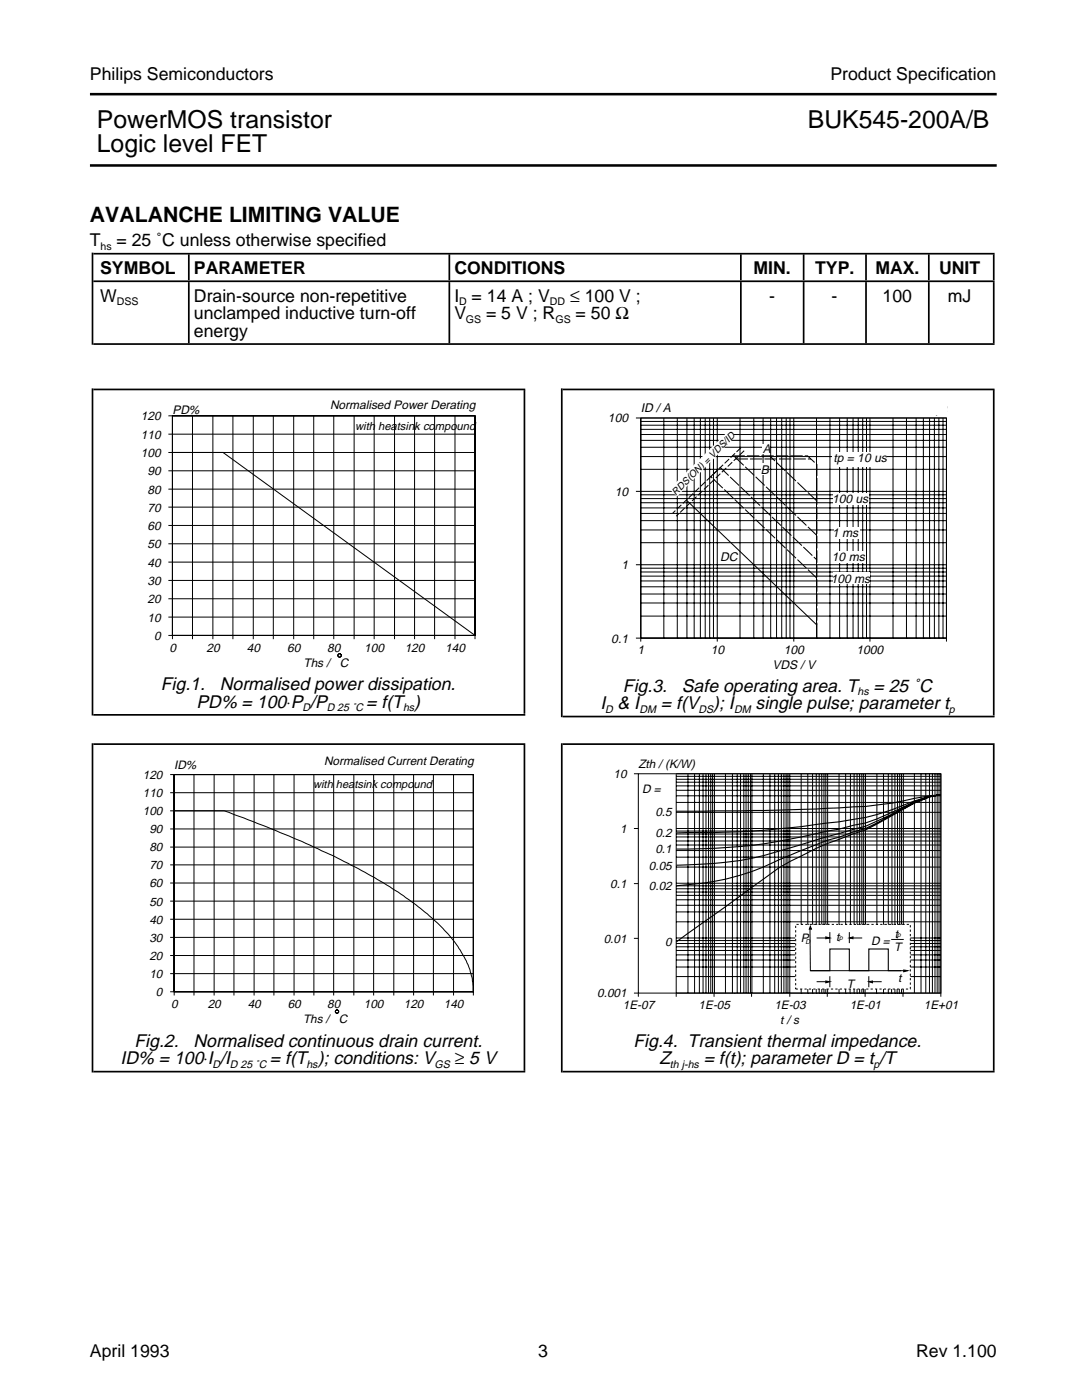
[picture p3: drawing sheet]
<svg xmlns="http://www.w3.org/2000/svg" width="216mm" height="279mm" viewBox="0 0 216 279" stroke-linecap="round" stroke-linejoin="round" font-family="sans-serif">
<g fill="none" stroke="#000" stroke-width=".2">
<path d="M33.6 83h61.2v44.6M33.6 86.6h61.2M33.6 90.3h61.2M33.6 94h61.2M33.6 97.6h61.2M34.4 83h60.4v43.8h-60.4zM34.4 90.3h10.1l50.3 36.5h-61.2M34.4 83v44.6M38.4 83v44.6M42.5 83v44.6M46.5 83v44.6M50.5 83v44.6"/>
<path d="M54.5 83v44.6M58.6 83v44.6M62.6 83v44.6M66.6 83v44.6M70.7 83v44.6M74.7 83v44.6M78.7 83v44.6M82.7 83v44.6M86.7 83v44.6M90.8 83v44.6M126.9 83.4h62v44.6M126.9 98.1h62"/>
<path d="M127.9 83.4h61v44h-61zM127.9 83.4v44.6M127.9 99.5h61M127.9 98.8h61M127.9 93.7h61M127.9 91.1h61M127.9 89.3h61M127.9 87.9h61M127.9 86.7h61M127.9 85.7h61M127.9 84.9h61M127.9 84.1h61"/>
<path d="M132.5 83.4v44M135.1 83.4v44M137.1 83.4v44M138.5 83.4v44M139.8 83.4v44M140.7 83.4v44M141.6 83.4v44M142.4 83.4v44M143.1 83.4v44.6M147.7 83.4v44M150.4 83.4v44M152.3 83.4v44"/>
<path d="M153.8 83.4v44M155 83.4v44M156 83.4v44M156.9 83.4v44M157.6 83.4v44M158.4 83.4v44.6M162.9 83.4v44M165.6 83.4v44M167.5 83.4v44M169 83.4v44M170.2 83.4v44M171.2 83.4v44"/>
<path d="M172.1 83.4v44M172.9 83.4v44M173.6 83.4v44.6M178.2 83.4v44M180.9 83.4v44M182.8 83.4v44M184.2 83.4v44M185.5 83.4v44M186.4 83.4v44M187.3 83.4v44M188.2 83.4v44M33.6 101.2h61.2"/>
<path d="M33.6 104.9h61.2M33.6 108.5h61.2M33.6 112.2h61.2M33.6 115.8h61.2M33.6 119.5h61.2M126.9 112.7h62M127.9 118.6h61M127.9 117.1h61M127.9 115.9h61M127.9 115h61M127.9 114.2h61M127.9 113.4h61"/>
<path d="M127.9 108.3h61M127.9 105.8h61M127.9 103.9h61M127.9 102.5h61M127.9 101.4h61M127.9 100.3h61M33.6 123.2h61.2M126.9 127.4h62M127.9 127.4h.1M127.9 123h61M127.9 120.3h61M132.5 127.4h.1"/>
<path d="M135.1 127.4h.1M137.1 127.4h.1M138.5 127.4h.1M139.8 127.4h.1M140.7 127.4h.1M141.6 127.4h.1M142.4 127.4h.1M143.1 127.4h.1M147.7 127.4h.1M150.4 127.4h.1M152.3 127.4h.1M153.8 127.4h.1"/>
<path d="M155 127.4h.1M156 127.4h.1M156.9 127.4h.1M157.6 127.4h.1M158.4 127.4h.1M162.9 127.4h.1M165.6 127.4h.1M167.5 127.4h.1M169 127.4h.1M170.2 127.4h.1M171.2 127.4h.1M172.1 127.4h.1"/>
<path d="M172.9 127.4h.1M173.6 127.4h.1M178.2 127.4h.1M180.9 127.4h.1M182.8 127.4h.1M184.2 127.4h.1M185.5 127.4h.1M186.4 127.4h.1M187.3 127.4h.1M188.2 127.4h.1"/>
<circle cx="67.8" cy="130.8" r=".34"/>
</g>
<path d="M146.1 91h15l1.9 1.7v32M146.8 91.6h15M163 100l-9.4-9M163 106.9l-16.6-15.9M163 115.4l-21.2-20.3 1.9-1.8 19.3 18.4" fill="none" stroke="#000" stroke-width=".21" stroke-dasharray="2.5 .4" stroke-linecap="butt"/>
<path d="M136.9 99.8l26.1 24.9v2.7" fill="none" stroke="#000" stroke-width=".21"/>
<path d="M147.9 89.3l-13.6 13.1M148.5 89.9l-13.6 13.1" fill="none" stroke="#000" stroke-width=".21" stroke-dasharray="1.2 .4" stroke-linecap="butt"/>
<g fill="#fff">
<path d="M166.1 90.3h10.8v2.8h-10.8z" fill-rule="evenodd"/>
<path d="M166.3 98.5h7v2.3h-7z" fill-rule="evenodd"/>
<path d="M166.4 105.2h5.2v2.4h-5.2z" fill-rule="evenodd"/>
<path d="M166.3 110h6.4v2.3h-6.4z" fill-rule="evenodd"/>
<path d="M166.3 114.3h7.4v2.2h-7.4z" fill-rule="evenodd"/>
<path d="M151.9 92.6h1.4v2.2h-1.4z" fill-rule="evenodd"/>
<path d="M152.1 88.6h1.5v1.9h-1.5z" fill-rule="evenodd"/>
<path d="M133.6 97.6l11.9-11.7 1.3 1.2-11.7 12z" fill-rule="evenodd"/>
<path d="M171.2 80.1h17.7v2.8h-17.7z" fill-rule="evenodd"/>
</g>
<g fill="none" stroke="#000" stroke-width=".2">
<path d="M34 154.6h60.5v44.1M34 158.2h60.5M34.8 154.6h59.7v43.3h-59.7zM34.8 154.6v44.1M38.7 154.6v44.1M42.7 154.6v44.1M46.7 154.6v44.1M50.7 154.6v44.1M54.7 154.6v44.1M58.7 154.6v44.1M62.6 154.6v44.1M66.6 154.6v44.1"/>
<path d="M70.6 154.6v44.1M74.6 154.6v44.1M78.6 154.6v44.1M82.5 154.6v44.1M86.5 154.6v44.1M90.5 154.6v44.1M126.5 154.4h.9M127.4 154.4h60.3v43.8h-60.3zM134.9 154.5v44.4M134.9 154.4h52.8v44.5M134.9 158.8h52.8M134.9 157.7h52.8"/>
<path d="M134.9 156.8h52.8M134.9 156.1h52.8M134.9 155.5h52.8M134.9 154.9h52.8M137.3 154.4v43.8M138.6 154.4v43.8M139.5 154.4v43.8M140.3 154.4v43.8M140.9 154.4v43.8M141.4 154.4v43.8M141.8 154.4v43.8M142.2 154.4v43.8"/>
<path d="M142.6 154.4v43.8M144.8 154.4v43.8M146.2 154.4v43.8M147.1 154.4v43.8M147.8 154.4v43.8M148.4 154.4v43.8M148.9 154.4v43.8M149.3 154.4v43.8M149.7 154.4v43.8M150 154.4v43.8M152.3 154.4v43.8M153.6 154.4v43.8"/>
<path d="M154.6 154.4v43.8M155.3 154.4v43.8M155.9 154.4v43.8M156.4 154.4v43.8M156.9 154.4v43.8M157.2 154.4v43.8M157.6 154.4v44.5M159.9 154.5v30M161.2 154.5v30M162.1 154.5v30M162.9 154.5v30M163.5 154.5v30"/>
<path d="M164 154.5v30M164.4 154.5v30M164.8 154.5v30M165.1 154.5v30M167.4 154.5v30M168.7 154.5v30M169.7 154.5v30M170.4 154.5v30M171 154.5v30M171.5 154.5v30M172 154.5v30M172.3 154.5v30"/>
<path d="M172.7 154.5v30M175 154.5v30M176.3 154.5v30M177.2 154.5v30M178 154.5v30M178.6 154.5v30M179.1 154.5v30M179.5 154.5v30M179.9 154.5v30M180.3 154.5v30M182.5 154.4v43.8M183.8 154.4v43.8"/>
<path d="M184.7 154.4v43.8M185.5 154.4v43.8M186 154.4v43.8M186.6 154.4v43.8M187 154.4v43.8M187.4 154.4v43.8M34 161.8h60.5M34 165.4h60.5M34 169.1h60.5M34 172.6h60.5M34 176.2h60.5M34 179.8h60.5"/>
<path d="M34.8 161.8h9.9l2.9 1.1a177.6 177.6 0 0 1 29 13.3l.6 .4a52.2 52.2 0 0 1 13.6 11.5 17.8 17.8 0 0 1 3.5 7.3l.2 2.5h-60.5M126.5 165.3h.9M126.5 176.3h.9M134.9 165.3h52.8M134.9 179.6h52.8M134.9 178.7h52.8M134.9 178h52.8M134.9 177.4h52.8M134.9 176.8h52.8M134.9 176.3h52.8M134.9 173h52.8M134.9 171.1h52.8"/>
<path d="M134.9 169.7h52.8M134.9 168.6h52.8M134.9 167.8h52.8M134.9 167h52.8M134.9 166.4h52.8M134.9 165.9h52.8M134.9 162.1h52.8M134.9 160.1h52.8M34 183.5h60.5M34 187.1h60.5M34 190.7h60.5M34 194.3h60.5"/>
<path d="M126.5 198.2h.9v.7M126.5 187.3h.9M134.9 198.2h52.8M134.9 187.2h23.8M134.9 194.9h23.8M134.9 193h23.8M134.9 191.6h23.8M134.9 190.6h23.8M134.9 189.7h23.8M134.9 189h23.8M134.9 188.3h23.8M134.9 187.7h23.8"/>
<path d="M134.9 184h52.8M134.9 182h52.8M134.9 180.7h52.8M142.5 198.2v.7M146.5 198.3h.1M150 198.2v.7M159.9 184.5h.1M159.9 198.3h.1M159.9 197.4v.9M161.2 184.5h.1M161.2 198.3h.1M161.2 197.4v.9"/>
<path d="M161.6 185.4l.1 8.3h18.6M162.1 184.5h.1M162.1 198.3h.1M162.1 197.4v.9M162.9 184.5h.1M162.9 198.3h.1M162.9 197.4v.9M162.9 187.2h1.9M162.9 195.9h1.9M163.5 184.5h.1M163.5 198.3h.1M163.5 197.4v.9"/>
<path d="M164 184.5h.1M164 198.3h.1M164 197.4v.9M164.4 184.5h.1M164.4 198.3h.1M164.4 197.4v.9M164.8 184.5h.1M164.8 198.3h.1M164.8 197.4v.9M165.1 198.2v.7M165.1 184.5h.1M165.1 198.3h.1"/>
<path d="M165.1 197.4v.9M165.6 186v2.2M165.6 194.8v2.2M167.4 184.5h.1M167.4 198.3h.1M167.4 197.4v.9M168.7 184.5h.1M168.7 198.3h.1M168.7 197.4v.9M169.5 186v2.2M169.6 198.3h.1M169.6 197.4v.9"/>
<path d="M169.7 184.5h.1M170.2 187.2h1.8M170.4 184.5h.1M170.4 198.3h.1M170.4 197.4v.9M171 184.5h.1M171 198.3h.1M171 197.4v.9M171.5 184.5h.1M171.5 198.3h.1M171.5 197.4v.9M172 184.5h.1"/>
<path d="M172 198.3h.1M172 197.4v.9M172.3 184.5h.1M172.3 198.3h.1M172.3 197.4v.9M172.6 198.3h.1M172.6 197.4v1.5M172.7 184.5h.1M173.4 194.8v2.2M174.1 195.9h1.8M174.9 198.3h.1M174.9 197.4v.9"/>
<path d="M175 184.5h.1M176.3 184.5h.1M176.3 198.3h.1M176.3 197.4v.9M177.2 184.5h.1M177.2 198.3h.1M177.2 197.4v.9M177.8 187.5h2.5M177.9 198.3h.1M177.9 197.4v.9M178 184.5h.1M178.6 184.5h.1"/>
<path d="M178.6 198.3h.1M178.6 197.4v.9M179 198.3h.1M179 197.4v.9M179.1 184.5h.1M179.4 198.3h.1M179.4 197.4v.9M179.5 184.5h.1M179.9 184.5h.1M179.9 198.3h.1M179.9 197.4v.9M180.2 198.2v.7"/>
<path d="M180.3 184.5h.1M180.3 198.3h.1M180.3 197.4v.9M181.6 187.2h6.1M181.6 194.9h6.1M181.6 193h6.1M181.6 191.6h6.1M181.6 190.6h6.1M181.6 189.7h6.1M181.6 189h6.1M181.6 188.3h6.1M181.6 187.7h6.1"/>
<circle cx="67.2" cy="201.9" r=".34"/>
</g>
<path d="M134.9 161.9l20.4-.2 7.6-.2 7.5-.5a64.1 64.1 0 0 0 12.1-1.7l5.2-.7a35.8 35.8 0 0 0-9.7 3 45.2 45.2 0 0 1-10.7 2.4 214.6 214.6 0 0 1-32.4 2.2M134.9 169.5a111.9 111.9 0 0 0 30.2-3.6l2.2-.4 3.1-.8a32.9 32.9 0 0 0 9.8-3.6l2.3-1 3-1.1 2.2-.4-2.2 .4-3 1.1-4.5 2.4-5.3 2.4-7.6 2.1-5.2 1.6a81.6 81.6 0 0 1-12.1 3.1l-5.3 .6-7.6 .4M134.9 176.8a49.7 49.7 0 0 0 20.4-5.1l9.8-4 2.2-.6 3.1-1.1 2.3-.7 9.8-5.1 3-1.2 2.2-.4-2.2 .4-3 1.3-9.8 5.3-7.6 2.8-7.5 3.5-2.3 1.4-20.4 14.7M161.7 193.7h3.9v-4.3h3.9v4.3h3.9v-4.3h3.8v4.3h2.6" fill="none" stroke="#000" stroke-width=".22"/>
<path d="M158.8 184.5h22.8v12.9h-22.8z" fill="none" stroke="#000" stroke-width=".2" stroke-dasharray=".4" stroke-linecap="butt"/>
<path d="M161.7 184.8l.2 .6h-.4zM164.8 187l.8 .2-.8 .1zM164.8 195.8l.8 .1-.8 .2zM169.5 187.2l.7-.2v.3zM173.4 195.9l.7-.1v.3zM180.3 193.6l.8 .1-.8 .2z" fill="#000" stroke="#000" stroke-width=".2"/>
<path d="M170.4 151h17.8v3.1h-17.8z" fill-rule="evenodd" fill="#fff"/>
<path d="M18.6 56.1h179.9M18.6 50.6h179.9M18.6 77.7h86.2M18.6 68.7h179.9M112.3 77.7h86.2M18.6 148.5h86.2M18.6 142.7h86.2M112.3 148.5h86.2M112.3 143h86.2M18.6 213.9h86.2M112.3 213.9h86.2" fill="none" stroke="#000" stroke-width=".34"/>
<path d="M104.5 181.2h.3M198.1 181.2h.4" fill="none" stroke="#000" stroke-width="65" stroke-linecap="butt"/>
<path d="M18.3 181.2h.3M111.9 181.2h.4" fill="none" stroke="#000" stroke-width="65.7" stroke-linecap="butt"/>
<path d="M198.1 110.3h.4" fill="none" stroke="#000" stroke-width="64.9" stroke-linecap="butt"/>
<path d="M111.9 110.3h.4" fill="none" stroke="#000" stroke-width="65.6" stroke-linecap="butt"/>
<path d="M104.5 110.2h.3" fill="none" stroke="#000" stroke-width="64.6" stroke-linecap="butt"/>
<path d="M18.3 110.2h.3" fill="none" stroke="#000" stroke-width="65.3" stroke-linecap="butt"/>
<path d="M37.5 62.4h.3M89.5 62.4h.3M147.7 62.4h.3M160.2 62.4h.3M172.6 62.4h.4M185.2 62.4h.3M198.1 62.4h.4" fill="none" stroke="#000" stroke-width="12.2" stroke-linecap="butt"/>
<path d="M37.5 53.3h.3M89.5 53.3h.3M147.7 53.3h.3M160.2 53.3h.3M172.6 53.3h.4M185.2 53.3h.3M198.1 53.3h.4" fill="none" stroke="#000" stroke-width="5.2" stroke-linecap="butt"/>
<path d="M18.3 59.6h.3" fill="none" stroke="#000" stroke-width="18.4" stroke-linecap="butt"/>
<path d="M17.9 18.8h181M17.9 33h181" fill="none" stroke="#000" stroke-width=".51"/>
<g font-size="4.9">
<text x="19.3" y="25.5">PowerMOS transistor</text>
<text x="161.2" y="25.5">BUK545-200A/B</text>
<text x="19.3" y="30.4">Logic level FET</text>
</g>
<text font-size="4.2" x="17.9" y="44.4">AVALANCHE LIMITING VALUE</text>
<g font-size="3.6">
<text x="32.1" y="137.7">Fig.1.</text>
<text x="43.9" y="137.7">Normalised power dissipation.</text>
<text x="39.2" y="141.2">PD% = 100⋅P /P</text>
<text x="73.1" y="141.2">= f(T )</text>
<text x="119.8" y="141.6">I &amp; I</text>
<text x="124.3" y="138.1">Fig.3.</text>
<text x="131.9" y="141.6">= f(V</text>
<text x="136.1" y="138.1">Safe operating area. T</text>
<text x="142.3" y="141.6">); I</text>
<text x="150.8" y="141.6">single pulse; parameter t</text>
<text x="174.3" y="138.1">= 25 ˚C</text>
<text x="26.8" y="209">Fig.2.</text>
<text x="38.6" y="209">Normalised continuous drain current.</text>
<text x="126.4" y="209">Fig.4. Transient thermal impedance.</text>
<text x="24" y="212.4">ID% = 100⋅I /I</text>
<text x="53.8" y="212.4">= f(T ); conditions: V</text>
<text x="131.6" y="212.4">Z</text>
<text x="140.4" y="212.4">= f(t); parameter D = t /T</text>
</g>
<g font-size="3.5">
<text x="17.9" y="16">Philips Semiconductors</text>
<text x="165.7" y="16">Product Specification</text>
<text x="17.9" y="49.2">T</text>
<text x="23.2" y="49.2">= 25 ˚C unless otherwise specified</text>
<text x="20" y="54.7">SYMBOL</text>
<text x="38.7" y="54.7">PARAMETER</text>
<text x="90.7" y="54.7">CONDITIONS</text>
<text x="150.4" y="54.7">MIN.</text>
<text x="162.6" y="54.7">TYP.</text>
<text x="174.7" y="54.7">MAX.</text>
<text x="187.4" y="54.7">UNIT</text>
<text x="20" y="60.2">W</text>
<text x="38.7" y="63.7">unclamped inductive turn-off</text>
<text x="38.7" y="60.2">Drain-source non-repetitive</text>
<text x="90.7" y="60.2">I = 14 A ; V</text>
<text x="90.7" y="63.7">V</text>
<text x="97" y="63.7">= 5 V ; R</text>
<text x="113.8" y="60.2">≤ 100 V ;</text>
<text x="114.9" y="63.7">= 50 Ω</text>
<text x="153.5" y="60.2">-</text>
<text x="165.9" y="60.2">-</text>
<text x="176.1" y="60.2">100</text>
<text x="189.1" y="60.2">mJ</text>
<text x="38.7" y="67.2">energy</text>
<text x="90.7" y="212.4">≥ 5 V</text>
<text x="17.9" y="270.8">April 1993</text>
<text x="107.4" y="270.8">3</text>
<text x="182.8" y="270.8">Rev 1.100</text>
</g>
<g font-size="2.5">
<text x="127.9" y="82.3">ID / A</text>
<text x="171.3" y="82.5">BUK545-200A,B</text>
<text x="121.3" y="84.3">100</text>
<text x="151.8" y="94.6">B</text>
<text x="152.2" y="90.4">A</text>
<text x="166.3" y="92.3">tp = 10 us</text>
<text x="122.7" y="99">10</text>
<text x="166" y="100.5">100 us</text>
<text x="166" y="107.2">1 ms</text>
<text x="124" y="113.6">1</text>
<text x="143.7" y="112">DC</text>
<text x="166" y="112">10 ms</text>
<text x="165.8" y="116.3">100 ms</text>
<text x="122" y="128.2">0.1</text>
<text x="127.2" y="130.6">1</text>
<text x="141.8" y="130.6">10</text>
<text x="156.4" y="130.6">100</text>
<text x="170.9" y="130.6">1000</text>
<text x="154.1" y="133.5">VDS / V</text>
</g>
<g font-size="2.4">
<text x="28.1" y="83.9">120</text>
<text x="34.4" y="82.6">PD%</text>
<text x="65.9" y="81.7">Normalised Power Derating</text>
<text x="28.1" y="87.5">110</text>
<text x="28.1" y="91.2">100</text>
<text x="29.4" y="94.8">90</text>
<text x="29.4" y="98.5">80</text>
<text x="29.4" y="102.1">70</text>
<text x="29.4" y="105.7">60</text>
<text x="29.4" y="109.4">50</text>
<text x="29.4" y="113.1">40</text>
<text x="29.4" y="116.7">30</text>
<text x="29.4" y="120.4">20</text>
<text x="29.4" y="124">10</text>
<text x="30.7" y="127.7">0</text>
<text x="33.8" y="130.2">0</text>
<text x="41.2" y="130.2">20</text>
<text x="49.3" y="130.2">40</text>
<text x="57.3" y="130.2">60</text>
<text x="65.3" y="130.2">80</text>
<text x="72.7" y="130.2">100</text>
<text x="80.8" y="130.2">120</text>
<text x="88.8" y="130.2">140</text>
<text x="60.5" y="133.1">Ths /</text>
<text x="67.8" y="133.1">C</text>
<text x="28.5" y="155.5">120</text>
<text x="34.8" y="153.5">ID%</text>
<text x="64.7" y="152.7">Normalised Current Derating</text>
<text x="122.4" y="155.3">10</text>
<text x="127.4" y="153.3">Zth / (K/W)</text>
<text x="28.5" y="159.1">110</text>
<text x="128.1" y="158.3">D =</text>
<text x="28.5" y="162.7">100</text>
<text x="29.8" y="166.2">90</text>
<text x="123.7" y="166.2">1</text>
<text x="130.8" y="162.8">0.5</text>
<text x="130.8" y="167.1">0.2</text>
<text x="29.8" y="169.9">80</text>
<text x="29.8" y="173.5">70</text>
<text x="129.5" y="173.6">0.05</text>
<text x="130.8" y="170.3">0.1</text>
<text x="29.8" y="177.1">60</text>
<text x="121.8" y="177.2">0.1</text>
<text x="129.5" y="177.6">0.02</text>
<text x="29.8" y="180.7">50</text>
<text x="29.8" y="184.3">40</text>
<text x="29.8" y="187.9">30</text>
<text x="29.8" y="191.6">20</text>
<text x="120.5" y="188.1">0.01</text>
<text x="132.7" y="188.9">0</text>
<text x="159.8" y="188.1">P</text>
<text x="166.8" y="187.8">t</text>
<text x="173.8" y="188.5">D =</text>
<text x="178.4" y="189.7">T</text>
<text x="178.6" y="187.3">t</text>
<text x="29.8" y="195.2">10</text>
<text x="169" y="197.2">T</text>
<text x="179.2" y="196.1">t</text>
<text x="31.1" y="198.8">0</text>
<text x="34.2" y="201.3">0</text>
<text x="41.5" y="201.3">20</text>
<text x="49.4" y="201.3">40</text>
<text x="57.4" y="201.3">60</text>
<text x="65.3" y="201.3">80</text>
<text x="72.6" y="201.3">100</text>
<text x="80.6" y="201.3">120</text>
<text x="88.6" y="201.3">140</text>
<text x="119.2" y="199.1">0.001</text>
<text x="124.3" y="201.4">1E-07</text>
<text x="139.4" y="201.4">1E-05</text>
<text x="154.5" y="201.4">1E-03</text>
<text x="169.5" y="201.4">1E-01</text>
<text x="184.4" y="201.4">1E+01</text>
<text x="60.5" y="204.1">Ths /</text>
<text x="67.6" y="204.1">C</text>
<text x="155.7" y="204.3">t / s</text>
</g>
<g font-size="2.3">
<text x="70.9" y="85.8">with heatsink compound</text>
<text x="62.5" y="157.3">with heatsink compound</text>
</g>
<g font-size="2.2">
<text x="60.4" y="141.9">D</text>
<text x="65.2" y="141.9">D 25 ˚C</text>
<text x="80.4" y="141.9">hs</text>
<text x="120.7" y="142.3">D</text>
<text x="127.6" y="142.3">DM</text>
<text x="139.4" y="142.3">DS</text>
<text x="146.5" y="142.3">DM</text>
<text x="171.1" y="138.8">hs</text>
<text x="189.3" y="142.3">p</text>
<text x="42.4" y="213.2">D</text>
<text x="45.9" y="213.2">D 25 ˚C</text>
<text x="61.1" y="213.2">hs</text>
<text x="86.7" y="213.2">GS</text>
<text x="133.7" y="213.2">th j-hs</text>
<text x="174.3" y="213.2">p</text>
</g>
<g font-size="2.1">
<text x="20.1" y="49.9">hs</text>
<text x="23.3" y="60.9">DSS</text>
<text x="91.6" y="60.9">D</text>
<text x="93" y="64.4">GS</text>
<text x="109.7" y="60.9">DD</text>
<text x="110.8" y="64.4">GS</text>
</g>
<text font-size="2" x="134.9" y="98.9" transform="rotate(-45 134.9 98.9)">RDS(ON) = VDS/ID</text>
<g font-size="1.3">
<text x="160.7" y="188.4">D</text>
<text x="167.4" y="187.7">p</text>
<text x="179" y="187.1">p</text>
</g>
</svg>
